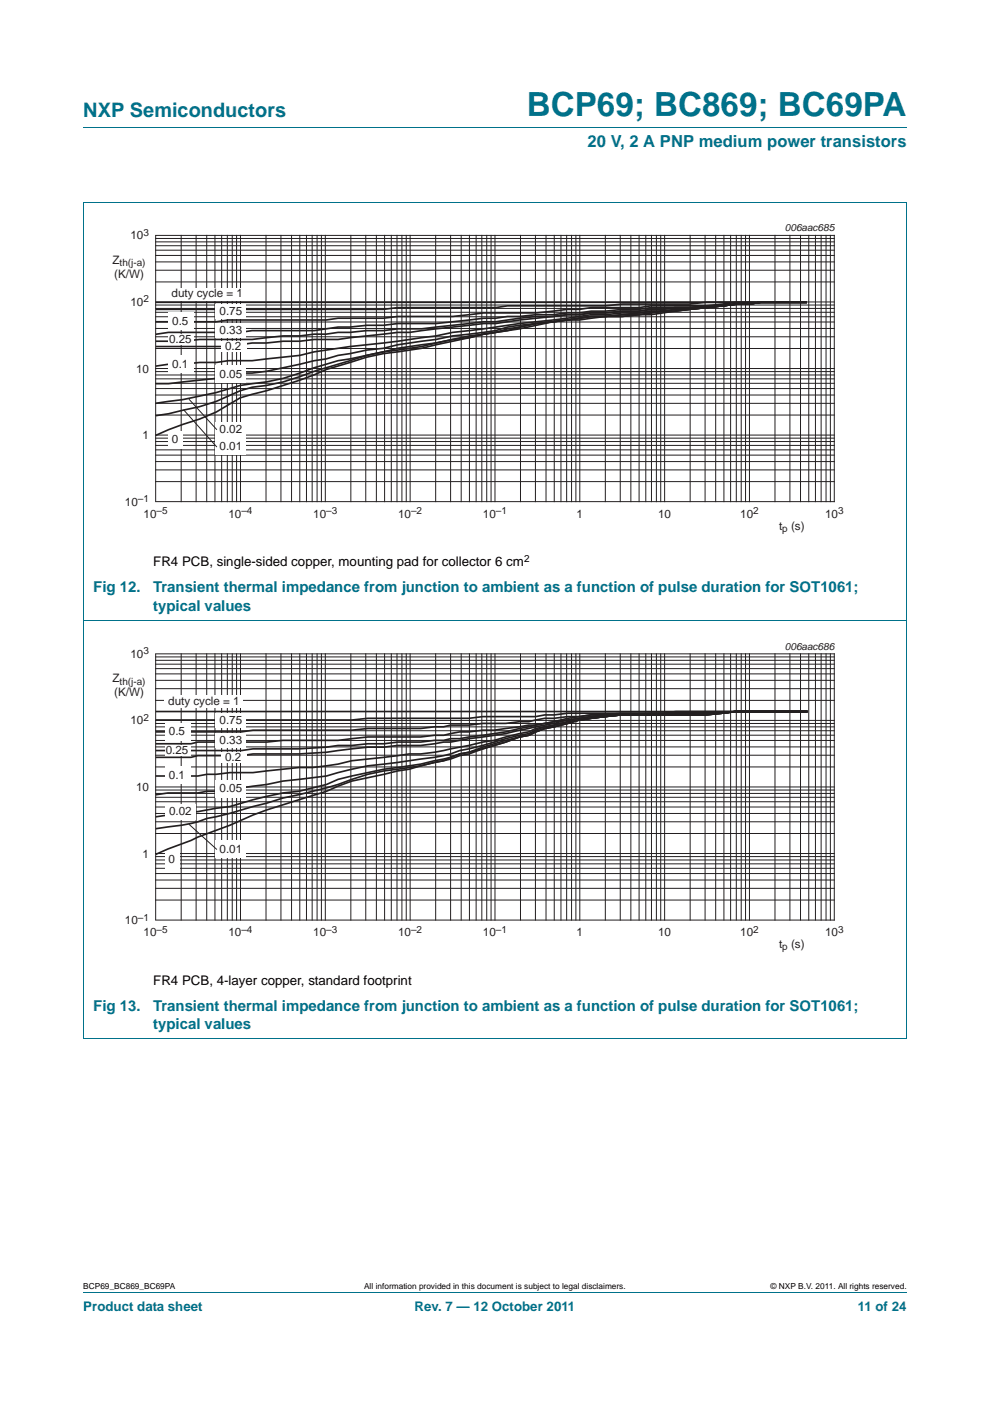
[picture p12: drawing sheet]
<svg xmlns="http://www.w3.org/2000/svg" width="210mm" height="297mm" viewBox="0 0 210 297" stroke-linecap="round" stroke-linejoin="round" font-family="sans-serif">
<path d="M17.7 27h174.6M17.6 42.9h174.7M17.7 42.9v177.3M192.3 42.9v177.3M17.6 131.6h174.7M17.6 220.3h174.7M17.7 273.9h174.6" fill="none" stroke="#00718a" stroke-width=".21"/>
<path d="M20.3 47.1h169.4v66.3h-169.4z" fill="none" stroke="#fff" stroke-width=".21"/>
<g fill="none" stroke="#231f20" stroke-width=".21">
<path d="M33 59.8h144M33 57.3h144M33 55.5h144M33 54.2h144M33 53h144M33 52.1h144M33 51.3h144M33 50.6h144M33 49.9h144v56.5h-144zM38.4 49.9v56.5M41.6 49.9v56.5M43.8 49.9v56.5"/>
<path d="M45.6 49.9v56.5M47 49.9v56.5M48.2 49.9v56.5M49.3 49.9v56.5M50.2 49.9v56.5M51 49.9v56.5M56.4 49.9v56.5M59.6 49.9v56.5M61.8 49.9v56.5M63.6 49.9v56.5M65 49.9v56.5M66.2 49.9v56.5"/>
<path d="M67.3 49.9v56.5M68.2 49.9v56.5M69 49.9v56.5M74.4 49.9v56.5M77.6 49.9v56.5M79.8 49.9v56.5M81.6 49.9v56.5M83 49.9v56.5M84.2 49.9v56.5M85.2 49.9v56.5M86.2 49.9v56.5M87 49.9v56.5"/>
<path d="M92.4 49.9v56.5M95.6 49.9v56.5M97.8 49.9v56.5M99.6 49.9v56.5M101 49.9v56.5M102.2 49.9v56.5M103.2 49.9v56.5M104.2 49.9v56.5M105 49.9v56.5M110.4 49.9v56.5M113.6 49.9v56.5M115.8 49.9v56.5"/>
<path d="M117.6 49.9v56.5M119 49.9v56.5M120.2 49.9v56.5M121.2 49.9v56.5M122.1 49.9v56.5M123 49.9v56.5M128.4 49.9v56.5M131.6 49.9v56.5M133.8 49.9v56.5M135.6 49.9v56.5M137 49.9v56.5M138.2 49.9v56.5"/>
<path d="M139.2 49.9v56.5M140.1 49.9v56.5M141 49.9v56.5M146.4 49.9v56.5M149.5 49.9v56.5M151.8 49.9v56.5M153.5 49.9v56.5M155 49.9v56.5M156.2 49.9v56.5M157.2 49.9v56.5M158.1 49.9v56.5M159 49.9v56.5"/>
<path d="M164.4 49.9v56.5M167.5 49.9v56.5M169.8 49.9v56.5M171.5 49.9v56.5M173 49.9v56.5M174.2 49.9v56.5M175.2 49.9v56.5M176.1 49.9v56.5M33 79.5h144M33 78.8h144M33 78.1h144M33 73.9h144"/>
<path d="M33 71.4h144M33 69.6h144M33 68.3h144M33 67.2h144M33 66.2h144M33 65.4h144M33 64.7h144M33 64h144M33 99.6h144M33 97.9h144M33 96.5h144M33 95.4h144"/>
<path d="M33 94.4h144M33 93.6h144M33 92.9h144M33 92.2h144M33 88h144M33 85.5h144M33 83.8h144M33 82.4h144M33 81.3h144M33 80.3h144M33 102.1h144"/>
</g>
<path d="M33.2 64.1h137.8M171 64.1h-21.3l-3.5 .4h-14.2l-3.6 .3h-20.7l-2.6 .4h-20.7l-3.1 .4h-48.1M171 64.1h-14.7l-6.6 .7h-11.6l-2.6 .4h-10.1l-2.5 .4h-2.6l-6.6 .7h-11.1l-6.6 .8h-11.6l-3.1 .4h-9.6l-2.5 .3h-20.8l-2.5 .4h-12.7M171 64.1h-9.7l-2.5 .4h-2.5l-6.6 .7h-11.6l-2.6 .4h-3.5l-3.6 .4h-3l-2.5 .3h-2.6l-3 .4h-3.6l-3.5 .4h-2.5l-2.6 .4h-2.5a82.7 82.7 0 0 1-18.2 1.1l-3.1 .4h-3.5l-3.6 .3h-2.5l-5.1 .8h-13.1l-2.6 .4h-15.2l-2.5 .3M171 64.1h-9.7l-2.5 .4h-2.5l-3.1 .3h-3.5l-3.5 .4h-3.1l-2.5 .4h-2.5l-2.6 .4h-3.5l-3.6 .3h-3l-2.5 .4h-2.6l-3 .4h-3.6l-8.6 1.1h-2.5l-13.2 1.5h-5l-3.1 .4h-3.5l-3.6 .4h-2.5l-2.5 .3h-2.6l-3 .4h-3.5l-6.6 .8h-11.2l-3.5 .3h-5.6M171 64.1h-9.7l-2.5 .4h-2.5l-3.1 .3h-3.5l-3.5 .4h-3.1l-2.5 .4h-2.5l-2.6 .4h-3.5l-3.6 .3h-3l-2.5 .4h-2.6l-10.1 1.1-5.1 .8h-2.5l-15.7 1.9h-2.5l-12.7 1.5h-5.1l-3 .3h-3.5l-3.6 .4h-3l-5.1 .8h-15.2M171 64.1h-9.7l-2.5 .4h-2.5l-13.2 1.5h-5l-2.6 .3h-3.5l-3.6 .4h-3l-5.1 .8a245 245 0 0 0-17.7 2.2l-6.6 .8-3.5 .7-8.1 1.1a245.7 245.7 0 0 0-17.8 2.3l-3 .7-10.1 1.2h-5.1l-2.5 .3h-3.6l-3.5 .4h-3.1l-2.5 .4M171 64.1h-9.7l-2.5 .4h-2.5l-13.2 1.5h-5l-9.7 1.1h-3l-5.1 .7-12.6 1.5-2.6 .8-9.1 1.1-3.5 .8a86.5 86.5 0 0 0-11.2 1.8l-3.5 .4-6.1 1.1-2.5 .8-2.6 .4-10.1 2.2-3 .4h-2.6l-2.5 .4-2.5 .7-10.2 1.2h-2.5M171 64.1h-9.7l-2.5 .4h-2.5l-10.1 1.1h-3.1l-2.5 .4a58.8 58.8 0 0 1-15.2 1.1l-11.7 1.5-6 1.1-2.6 .8-2.5 .3-3 .8-3.6 .4-3.5 .7a86.4 86.4 0 0 1-11.2 1.9l-3.5 .7-11.2 3.4a42.6 42.6 0 0 1-13.1 3.4l-2.6 .8-5 2.2-3.6 1.1-6.6 1.5-2.5 .4M171 64.1h-9.7l-2.5 .4h-2.5l-10.1 1.1-8.1 1.1a62.2 62.2 0 0 0-15.2 1.1h-2.6l-3 .4-7.1 1.5-7.6 1.1-10.1 2.3a86.2 86.2 0 0 1-11.2 1.9l-3.5 .7-8.6 2.6a86.4 86.4 0 0 1-15.7 5.3l-2.6 .8-5 3-3.6 1.5-6.6 2.2-2.5 1.1M171 64.1h-9.7l-2.5 .4h-2.5l-10.1 1.1h-3.1l-2.5 .4a58.8 58.8 0 0 1-15.2 1.1l-11.7 1.5-3.5 .7-2.5 .8-8.1 1.1-7.1 1.5a86.5 86.5 0 0 0-11.2 1.9l-7.1 1.5-2.5 .4-5.1 1.5a42.6 42.6 0 0 1-13.1 3.4l-2.6 .3a83.9 83.9 0 0 1-17.7 3.8" fill="none" stroke="#231f20" stroke-width=".35"/>
<g fill="#fff">
<path d="M35.7 91.4h3v3.7h-3z"/>
<path d="M35.7 61h16.5v2.7h-16.5z"/>
<path d="M45.7 92.7h6.5v3.8h-6.5z"/>
<path d="M45.7 77.5h6.5v3.7h-6.5z"/>
<path d="M35.7 75.3h5.3v3.7h-5.3z"/>
<path d="M46.9 72.3h5.3v2.3h-5.3z"/>
<path d="M45.7 68.5h6.5v3.1h-6.5z"/>
<path d="M35.7 66.3h5.3v3.7h-5.3z"/>
<path d="M45.7 64.5h6.5v3.1h-6.5z"/>
<path d="M45.7 89.4h6.5v3.4h-6.5z"/>
</g>
<path d="M38.9 86.9l7.1 7.9M40.1 84.6l5.9 6.5" fill="none" stroke="#231f20" stroke-width=".21"/>
<path d="M35.7 70.8h5.3v2.3h-5.3z" fill="#fff"/>
<path d="M20.3 135.8h169.4v66.3h-169.4z" fill="none" stroke="#fff" stroke-width=".21"/>
<g fill="none" stroke="#231f20" stroke-width=".21">
<path d="M33 140h144M33 139.3h144M33 138.6h144v56.5h-144zM38.4 138.6v56.5M41.6 138.6v56.5M43.8 138.6v56.5M45.6 138.6v56.5M47 138.6v56.5M48.2 138.6v56.5M49.3 138.6v56.5M50.2 138.6v56.5M51 138.6v56.5"/>
<path d="M56.4 138.6v56.5M59.6 138.6v56.5M61.8 138.6v56.5M63.6 138.6v56.5M65 138.6v56.5M66.2 138.6v56.5M67.3 138.6v56.5M68.2 138.6v56.5M69 138.6v56.5M74.4 138.6v56.5M77.6 138.6v56.5M79.8 138.6v56.5"/>
<path d="M81.6 138.6v56.5M83 138.6v56.5M84.2 138.6v56.5M85.2 138.6v56.5M86.2 138.6v56.5M87 138.6v56.5M92.4 138.6v56.5M95.6 138.6v56.5M97.8 138.6v56.5M99.6 138.6v56.5M101 138.6v56.5M102.2 138.6v56.5"/>
<path d="M103.2 138.6v56.5M104.2 138.6v56.5M105 138.6v56.5M110.4 138.6v56.5M113.6 138.6v56.5M115.8 138.6v56.5M117.6 138.6v56.5M119 138.6v56.5M120.2 138.6v56.5M121.2 138.6v56.5M122.1 138.6v56.5M123 138.6v56.5"/>
<path d="M128.4 138.6v56.5M131.6 138.6v56.5M133.8 138.6v56.5M135.6 138.6v56.5M137 138.6v56.5M138.2 138.6v56.5M139.2 138.6v56.5M140.1 138.6v56.5M141 138.6v56.5M146.4 138.6v56.5M149.5 138.6v56.5M151.8 138.6v56.5"/>
<path d="M153.5 138.6v56.5M155 138.6v56.5M156.2 138.6v56.5M157.2 138.6v56.5M158.1 138.6v56.5M159 138.6v56.5M164.4 138.6v56.5M167.5 138.6v56.5M169.8 138.6v56.5M171.5 138.6v56.5M173 138.6v56.5M174.2 138.6v56.5"/>
<path d="M175.2 138.6v56.5M176.1 138.6v56.5M33 158.4h144M33 157h144M33 155.9h144M33 154.9h144M33 154.1h144M33 153.4h144M33 152.7h144M33 148.5h144M33 146h144M33 144.2h144"/>
<path d="M33 142.9h144M33 141.8h144M33 140.8h144M33 176.7h144M33 174.2h144M33 172.5h144M33 171.1h144M33 170h144M33 169h144M33 168.2h144M33 167.5h144M33 166.9h144"/>
<path d="M33 162.6h144M33 160.1h144M33 190.8h144M33 188.3h144M33 186.6h144M33 185.2h144M33 184.1h144M33 183.2h144M33 182.3h144M33 181.6h144M33 181h144"/>
</g>
<path d="M33.2 150.9h137.9M171.1 150.9h-27.8l-2.4 .3h-20.5l-2.9 .4h-2l-1.9 .3h-11.2l-2.9 .4h-21.5l-3.4 .4h-41.4M171.1 150.9h-15.1l-2.9 .3h-21.5l-3.4 .4h-2.9l-2.4 .3h-2.5l-2.9 .4h-2l-3.4 .7h-1.9l-2.9 .4h-4.9l-2.9 .3h-3.9l-1.5 .4h-1.9l-3 .4h-11.2l-3.4 .3h-20.9l-2.5 .4h-18M171.1 150.9h-15.1l-2.9 .3h-15.1l-3 .4h-9.7l-4.9 .7-6.8 1.4h-1.5l-7.3 1.1h-2.4l-2.9 .4h-2l-3.4 .7h-1.9l-3 .4h-11.2l-6.3 .7h-11.7l-3.4 .3h-14.6l-1.5 .4h-7.3M171.1 150.9h-15.1l-2.9 .3h-9.8l-2.4 .4h-5.9a67 67 0 0 0-14.6 1.1l-2.9 .3-7.3 1.5a83.3 83.3 0 0 1-10.7 1.8l-2 .3h-1.9l-1.5 .4h-1.9l-3 .3h-4.8l-3 .4h-3.4l-3.4 .4h-2.9a104.3 104.3 0 0 1-18 .7l-2.5 .3h-18M171.1 150.9h-15.1l-2.9 .3h-9.8l-2.4 .4h-9.3l-3.4 .3h-2.9l-4.9 .8-10.2 2.1a83.4 83.4 0 0 1-10.7 1.8l-3.9 .7h-1.5a33.5 33.5 0 0 1-9.7 .8l-3 .3a75.9 75.9 0 0 0-12.1 1.1l-5.9 .4h-9.7l-2.5 .3h-9.2l-1.5 .4h-7.3M171.1 150.9h-15.1l-2.9 .3h-9.8l-2.4 .4h-5.9a75.9 75.9 0 0 0-12.1 1.1l-2.5 .3-6.8 1.5-1.5 .7-1.9 .3a188.7 188.7 0 0 1-21 4.4h-2.4l-12.2 1.4a41.3 41.3 0 0 1-11.2 1.4l-9.7 1.1h-4.9l-2.9 .4h-2l-1.9 .3h-8.8M171.1 150.9h-15.1l-6.3 .7h-14.7a75.9 75.9 0 0 0-12.1 1.1l-2.5 .3-4.9 1.1-3.4 1.4a72.8 72.8 0 0 0-9.7 2.6l-4.9 1a26.6 26.6 0 0 1-8.3 1.8l-7.8 1.1a59.2 59.2 0 0 0-12.1 2.5l-9.3 1.1-3.4 .7-2.9 .4a67.4 67.4 0 0 1-9.8 1.1l-1.9 .3h-6.4l-2.4 .4M171.1 150.9h-15.1l-6.3 .7h-14.7a58.1 58.1 0 0 0-17.5 2.5l-2 .4-3.4 1.4-1.9 .4a79.9 79.9 0 0 1-12.7 3.6l-3.4 1.4-1.9 .3a83.4 83.4 0 0 1-10.8 1.8l-3.4 .8-3.4 1a80.1 80.1 0 0 1-14.6 4l-3.4 1.1-2.9 .7a72.6 72.6 0 0 1-9.8 2.5 26.6 26.6 0 0 1-8.3 1.8l-2.4 .4M171.1 150.9h-15.1l-6.3 .7h-14.7a58.1 58.1 0 0 0-17.5 2.5l-2 .4-3.4 1.4-1.9 .4-10.7 3.6-2 .3-1.9 .7-3.4 .7-5.4 1.5-2.4 .3-9.8 2.2-5.3 2.2-5.9 1.8a81.1 81.1 0 0 0-14.6 5.4l-6.8 2.5-1.5 .7-4.9 1.8-2.4 1.1M171.1 150.9h-15.1l-6.3 .7h-14.7a58.1 58.1 0 0 0-17.5 2.5l-2 .4-3.4 1.4a69.8 69.8 0 0 0-12.6 3.6l-2 .4-1.9 .7-3.4 .7a83.3 83.3 0 0 1-10.8 1.8l-9.7 2.1-2.4 1.1-5.9 1.5a66.3 66.3 0 0 0-14.6 3.2l-6.8 1.1h-1.5l-7.3 1.1" fill="none" stroke="#231f20" stroke-width=".35"/>
<g fill="#fff">
<path d="M35 180.4h3v3.7h-3z"/>
<path d="M35 147.4h16.5v2.8h-16.5z"/>
<path d="M45.7 178.1h6.5v3.8h-6.5z"/>
<path d="M45.7 165.4h6.5v3.7h-6.5z"/>
<path d="M35 162.5h5.3v3.8h-5.3z"/>
<path d="M46.9 159.4h5.3v2.4h-5.3z"/>
<path d="M45.7 155.4h6.5v3.2h-6.5z"/>
<path d="M35 153.2h5.3v3.8h-5.3z"/>
<path d="M45.7 151.3h6.5v3.1h-6.5z"/>
<path d="M35 170.5h6.5v3.4h-6.5z"/>
<path d="M35 158h5.3v2.4h-5.3z"/>
</g>
<path d="M40.1 174.8l5.9 5.3" fill="none" stroke="#231f20" stroke-width=".21"/>
<text font-size="7" fill="#00718a" x="111.7" y="24.6">BCP69; BC869; BC69PA</text>
<text font-size="4.2" fill="#00718a" x="17.7" y="24.9">NXP Semiconductors</text>
<text font-size="3.5" fill="#00718a" x="124.6" y="31.1">20 V, 2 A PNP medium power transistors</text>
<g font-size="3.2" fill="#00718a">
<text x="19.8" y="125.6">Fig 12.</text>
<text x="32.5" y="125.6">Transient thermal impedance from junction to ambient as a function of pulse duration for SOT1061;</text>
<text x="32.5" y="129.5">typical values</text>
<text x="19.8" y="214.3">Fig 13.</text>
<text x="32.5" y="214.3">Transient thermal impedance from junction to ambient as a function of pulse duration for SOT1061;</text>
<text x="32.5" y="218.2">typical values</text>
</g>
<g font-size="2.8">
<text x="32.5" y="120.1">FR4 PCB, single-sided copper, mounting pad for collector 6 cm</text>
<text x="32.5" y="208.8">FR4 PCB, 4-layer copper, standard footprint</text>
</g>
<g font-size="2.8" fill="#00718a">
<text x="17.7" y="277.9">Product data sheet</text>
<text x="87.9" y="277.9">Rev. 7 — 12 October 2011</text>
<text x="181.9" y="277.9">11 of 24</text>
</g>
<g font-size="2.5" fill="#231f20">
<text x="27.7" y="50.8">10</text>
<text x="23.9" y="55.9">Z</text>
<text x="24.2" y="58.9">(K/W)</text>
<text x="27.7" y="64.9">10</text>
<text x="36.4" y="63">duty cycle = 1</text>
<text x="36.5" y="68.9">0.5</text>
<text x="46.6" y="70.7">0.33</text>
<text x="46.6" y="66.7">0.75</text>
<text x="35.9" y="72.6">0.25</text>
<text x="36.5" y="77.9">0.1</text>
<text x="47.8" y="74.1">0.2</text>
<text x="28.9" y="79">10</text>
<text x="46.6" y="80.1">0.05</text>
<text x="30.2" y="93.1">1</text>
<text x="36.4" y="94">0</text>
<text x="46.6" y="95.4">0.01</text>
<text x="46.6" y="91.8">0.02</text>
<text x="26.5" y="107.2">10</text>
<text x="30.5" y="109.7">10</text>
<text x="48.5" y="109.7">10</text>
<text x="66.4" y="109.7">10</text>
<text x="84.4" y="109.7">10</text>
<text x="102.4" y="109.7">10</text>
<text x="122.3" y="109.7">1</text>
<text x="139.6" y="109.7">10</text>
<text x="157" y="109.7">10</text>
<text x="165.2" y="112.3">t</text>
<text x="167.8" y="112.3">(s)</text>
<text x="175" y="109.7">10</text>
<text x="27.7" y="139.5">10</text>
<text x="23.9" y="144.7">Z</text>
<text x="24.2" y="147.6">(K/W)</text>
<text x="35.7" y="149.5">duty cycle = 1</text>
<text x="27.7" y="153.6">10</text>
<text x="35.8" y="155.8">0.5</text>
<text x="46.6" y="153.5">0.75</text>
<text x="35.1" y="159.9">0.25</text>
<text x="46.6" y="157.7">0.33</text>
<text x="47.8" y="161.3">0.2</text>
<text x="28.9" y="167.7">10</text>
<text x="35.8" y="165.2">0.1</text>
<text x="46.6" y="168">0.05</text>
<text x="35.9" y="172.9">0.02</text>
<text x="30.2" y="181.8">1</text>
<text x="35.7" y="183">0</text>
<text x="46.6" y="180.7">0.01</text>
<text x="26.5" y="195.9">10</text>
<text x="30.5" y="198.5">10</text>
<text x="48.5" y="198.5">10</text>
<text x="66.4" y="198.5">10</text>
<text x="84.4" y="198.5">10</text>
<text x="102.4" y="198.5">10</text>
<text x="122.3" y="198.5">1</text>
<text x="139.6" y="198.5">10</text>
<text x="157" y="198.5">10</text>
<text x="165.2" y="201">t</text>
<text x="167.8" y="201">(s)</text>
<text x="175" y="198.5">10</text>
</g>
<g font-size="2.1" fill="#231f20">
<text x="30.4" y="50">3</text>
<text x="166.5" y="49.1">006aac685</text>
<text x="25.4" y="56.4">th(j-a)</text>
<text x="30.4" y="64.1">2</text>
<text x="29.3" y="106.5">–1</text>
<text x="33.2" y="109">–5</text>
<text x="51.2" y="109">–4</text>
<text x="69.2" y="109">–3</text>
<text x="87.2" y="109">–2</text>
<text x="105.2" y="109">–1</text>
<text x="159.7" y="109">2</text>
<text x="165.9" y="112.8">p</text>
<text x="177.7" y="109">3</text>
<text x="166.5" y="137.8">006aac686</text>
<text x="30.4" y="138.7">3</text>
<text x="25.4" y="145.2">th(j-a)</text>
<text x="30.4" y="152.8">2</text>
<text x="29.3" y="195.2">–1</text>
<text x="33.2" y="197.7">–5</text>
<text x="51.2" y="197.7">–4</text>
<text x="69.2" y="197.7">–3</text>
<text x="87.2" y="197.7">–2</text>
<text x="105.2" y="197.7">–1</text>
<text x="159.7" y="197.7">2</text>
<text x="177.7" y="197.7">3</text>
<text x="165.9" y="201.5">p</text>
</g>
<text font-size="2.1" x="111.1" y="119.2">2</text>
<g font-size="1.8">
<text x="17.7" y="273.3">BCP69_BC869_BC69PA</text>
<text x="77.2" y="273.3">All information provided in this document is subject to legal disclaimers.</text>
<text x="163.4" y="273.3">© NXP B.V. 2011. All rights reserved.</text>
</g>
</svg>
